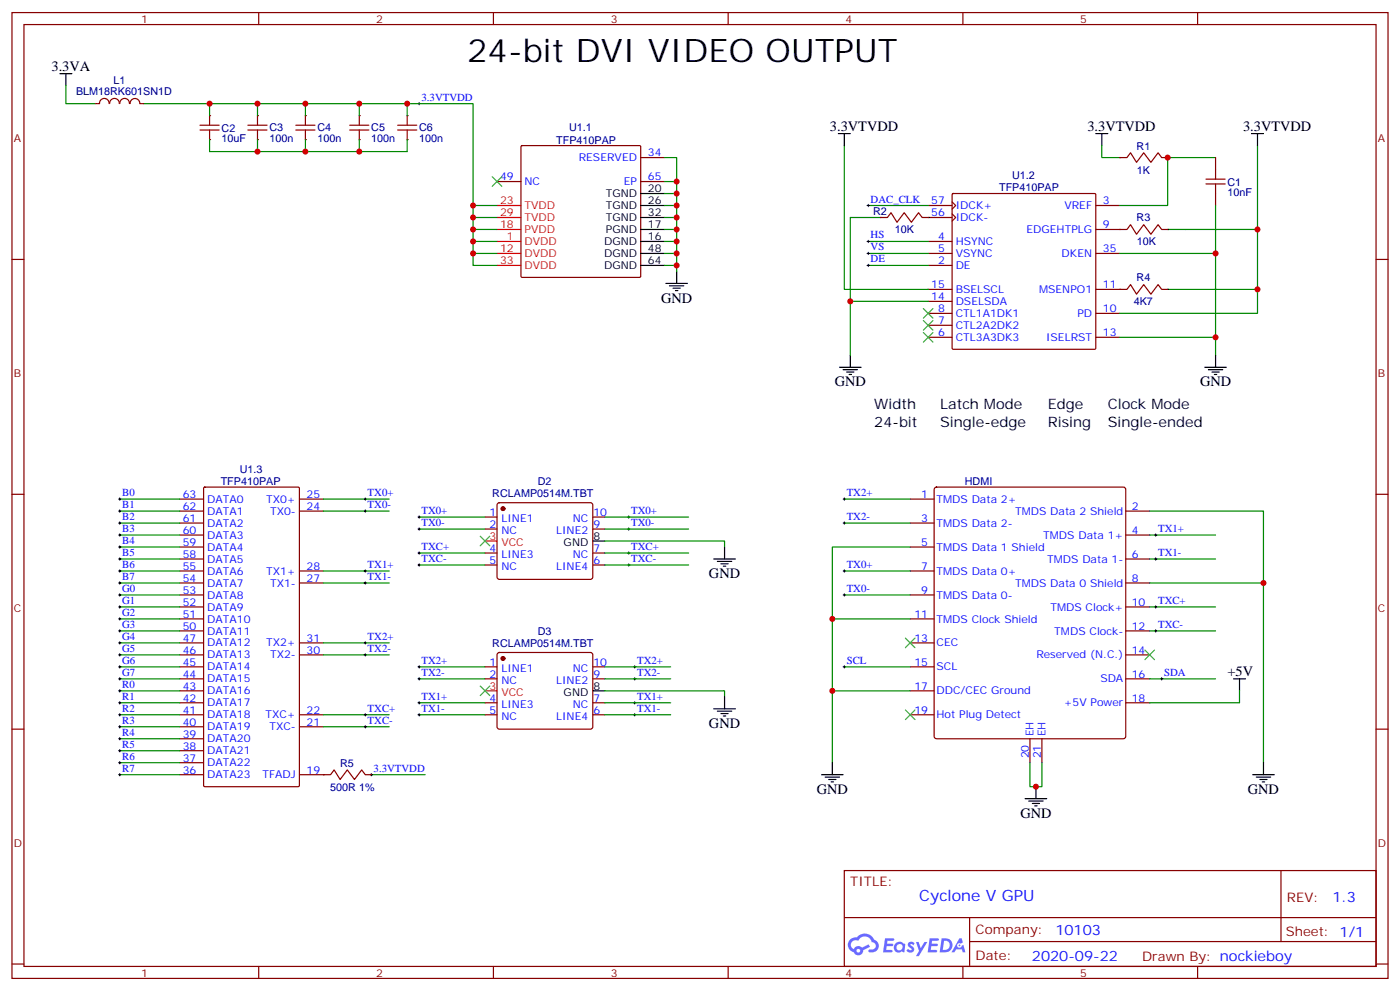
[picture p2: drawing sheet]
<svg xmlns="http://www.w3.org/2000/svg" width="412mm" height="292mm" viewBox="0 0 412 292" stroke-linecap="round" stroke-linejoin="round" font-family="sans-serif">
<g fill="none" stroke="#870000" stroke-width=".35">
<path d="M3.5 3.7h405.4v284.3h-405.4zM7.1 7.2h398.2v277.3h-398.2zM76.2 3.7v3.5M145.3 3.7v3.5M214.5 3.7v3.5M283.6 3.7v3.5M352.8 3.7v3.5M3.5 76.4h3.6M405.3 76.4h3.6M3.5 145.5h3.6M405.3 145.5h3.6M3.5 214.7h3.6"/>
<path d="M405.3 214.7h3.6M248.7 256.3h156.6v28.2h-156.6zM377.3 256.3v20.9M248.7 270.1h156.5M285.6 277.2h119.6M285.6 270.1v14.2M3.5 283.8h3.6M76.2 284.5v3.5M145.3 284.5v3.5M214.5 284.5v3.5M283.6 284.5v3.5M352.8 284.5v3.5"/>
<path d="M405.3 283.8h3.6"/>
</g>
<g fill="#5487ff">
<path d="M267.7 277.5a1.22 1.22 0 0 1 1.7 .2l-.4 .6a.47 .47 0 0 0-.3-.4 .47 .47 0 0 0-.5 .2l.1 .2a1.14 1.14 0 0 1 .8 1.8 1.14 1.14 0 0 1-1.9 0l-.2-.2 .5-.6 .7 .5a.29 .29 0 0 0 .3-.3 .29 .29 0 0 0-.2-.3 1.04 1.04 0 0 1-.6-1.7z"/>
<path d="M260.7 276.2h2.4l.3 .2-.2 .5-1.8 .1-.1 .8h1.5l.3 .4-.3 .4h-1.6l-.2 1.1h1.7l.2 .3-.2 .3-2.6 .1z"/>
<path d="M273.8 276.2h2.4l.3 .2-.1 .5-1.8 .1-.2 .8h1.6l.3 .4-.4 .4-1.6-.1-.1 1.1 1.7 .1 .2 .3-.2 .3-2.6 .1z"/>
<path d="M282.6 276.2h.7l.3 1.3-.6 .3a.69 .69 0 0 0-1 .3 .69 .69 0 0 0 .4 .9 .69 .69 0 0 0 .9-.6l.5-.2 .6 2.2h-.8l-.2-.9h-1.8l-.5 .9h-.8z"/>
<path d="M269.8 277.3h.8l.6 1.8 1.1-1.8h.9l-2.6 4.2h-.8l.9-1.5z"/>
<path d="M277.4 276.2l-.6 4.2h1.3a2.11 2.11 0 0 0 2.5-2.1 2.11 2.11 0 0 0-2.5-2.1zM278.1 277a1.39 1.39 0 0 1 1.7 1.4 1.39 1.39 0 0 1-1.8 1.2h-.3z"/>
<path d="M263.7 277.8a1.54 1.54 0 0 0-.1 2.2 1.54 1.54 0 0 0 2.2 .1l.6 .3 .3-2.3-.2-.3h-.4a1.49 1.49 0 0 0-2.4 0zM264 278.8a.94 .94 0 0 1 1.8 0 .94 .94 0 0 1-1.8 0z"/>
<path d="M250.4 276.6a2.18 2.18 0 0 0 1.1 3.7 1.44 1.44 0 0 0 1.6 .9 1.44 1.44 0 0 0 1.2-1.4l2-1.1-.5-.7-1.9 1a1.47 1.47 0 0 0-2.4 .4 1.39 1.39 0 0 1-.7-1.9 1.39 1.39 0 0 1 2-.5 2.12 2.12 0 0 1 2.2-1.3 2.12 2.12 0 0 1 1.9 1.7 1.14 1.14 0 0 1 1.1 1.4 1.14 1.14 0 0 1-1.7 .7 .43 .43 0 0 0-.5 .4 .43 .43 0 0 0 .4 .5 1.98 1.98 0 0 0 2.5-1.2 1.98 1.98 0 0 0-1.2-2.6 3.1 3.1 0 0 0-5.3-.6l-.9 .1zM252.3 279.9a.55 .55 0 0 1 1.1 0 .55 .55 0 0 1-1.1 0z"/>
<circle cx="282.6" cy="278.3" r=".26"/>
</g>
<g fill="none" stroke="#870000" stroke-width=".35">
<path d="M146.4 53.4h7.1M153.5 43l.3-.1h34.6l.3 .1v38.3l-.2 .3-34.7 .1-.3-.2zM188.7 46.4h7.1M188.7 53.4h7.1M280.5 59.4l1 1.1-1 1.1M280.5 57.1l.3-.1h41.6l.3 .1 .1 45.4-.2 .3h-41.8l-.3-.2zM329.8 46.4h2.2l1-1.4 1.8 2.8 2.1-2.8 2.1 2.8 2.1-2.8 1.1 1.4h1.8M355.2 52.7h5.7M355.2 54.2h5.7M358.1 46.4v6.3M358.1 54.2v6.3M259.3 64h2.1l1.1-1.4 1.7 2.8 2.1-2.8 2.2 2.8 2.1-2.8 1 1.4h8.9"/>
<path d="M273.4 78.1h7.1M273.4 60.5h7.1M273.4 71.1h7.1M273.4 74.6h7.1M280.5 63l1 1-1 1.1M322.8 67.6h9.2l1-1.5 1.8 2.9 2.1-2.9 2.1 2.9 2.1-2.9 1.1 1.5h1.8M322.8 60.5h7M322.8 74.6h7M273.4 99.3h7.1M273.4 95.8h7.1M273.4 92.3h7.1M273.4 85.2h7.1"/>
<path d="M273.4 88.7h7.1M322.8 85.2h9.2l1-1.4 1.8 2.8 2.1-2.8 2.1 2.8 2.1-2.8 1.1 1.4h1.8M322.8 99.3h7M322.8 92.3h7M52.9 150.5h7.1M52.9 146.9h7.1M52.9 157.5h7.1M52.9 154h7.1M60 143.6l.3-.2h27.5l.3 .2 .1 87.6-.2 .4h-27.7l-.3-.2zM88.2 150.5h7M88.2 146.9h7M142.9 152.2h3.5"/>
<path d="M142.9 155.8h3.5M146.6 148.2l.5-.2h26.8l.5 .2 .2 .5v21.2l-.2 .5-.5 .2h-26.8l-.5-.3-.2-.4v-21.2zM174.6 152.2h3.6M174.6 155.8h3.6M268.1 146.9h7.1M268.1 154h7.1M275.4 143.6l.5-.2h55l.5 .2 .2 .5v72.7l-.2 .5-.5 .2h-55l-.5-.2-.2-.5v-72.7zM331.6 150.5h7.1M331.6 157.5h7.1M52.9 171.6h7.1M52.9 168.1h7.1M52.9 178.7h7.1"/>
<path d="M52.9 175.2h7.1M52.9 164.6h7.1M52.9 161h7.1M88.2 171.6h7M88.2 168.1h7M142.9 162.8h3.5M142.9 166.3h3.5M174.6 162.8h3.6M174.6 166.3h3.6M268.1 168.1h7.1M268.1 175.2h7.1M268.1 161h7.1"/>
<path d="M331.6 171.6h7.1M331.6 178.7h7.1M331.6 164.6h7.1M52.9 192.8h7.1M52.9 189.3h7.1M52.9 199.8h7.1M52.9 196.3h7.1M52.9 185.7h7.1M52.9 182.2h7.1M88.2 192.8h7M88.2 189.3h7M142.9 199.8h3.5"/>
<path d="M142.9 196.3h3.5M146.6 192.3l.5-.2h26.8l.5 .2 .2 .5v21.2l-.2 .5-.5 .2h-26.8l-.5-.3-.2-.4v-21.2zM174.6 199.8h3.6M174.6 196.3h3.6M268.1 189.3h7.1M268.1 196.3h7.1M268.1 182.2h7.1M331.6 192.8h7.1M331.6 199.8h7.1M331.6 185.7h7.1M52.9 214h7.1M52.9 210.4h7.1"/>
<path d="M52.9 217.5h7.1M52.9 206.9h7.1M52.9 203.4h7.1M88.2 214h7M88.2 210.4h7M142.9 210.4h3.5M142.9 206.9h3.5M174.6 210.4h3.6M174.6 206.9h3.6M268.1 210.4h7.1M268.1 203.4h7.1M303.4 217.5v7"/>
<path d="M306.9 217.5v7M331.6 206.9h7.1M52.9 228.1h7.1M52.9 224.5h7.1M52.9 221h7.1M88.2 228.1h7"/>
</g>
<path d="M146.4 71.1h7.1M146.4 74.6h7.1M146.4 67.6h7.1M146.4 60.5h7.1M146.4 64h7.1M146.4 78.1h7.1M142.9 159.3h3.5M142.9 203.4h3.5" fill="none" stroke="#f00" stroke-width=".35"/>
<g fill="none" stroke="#000" stroke-width=".35">
<path d="M17.6 21.7h3.6M19.4 21.7v3.5M246.9 39.3h3.6M248.7 39.3v3.6M322.8 39.3h3.5M324.6 39.3v3.6M368.7 39.3h3.5M370.4 39.3v3.6M188.7 57h7.1M188.7 71.1h7.1M188.7 67.6h7.1M188.7 60.5h7.1"/>
<path d="M188.7 64h7.1M188.7 74.6h7.1M188.7 78.1h7.1M199.3 79.9v3.5M196.1 83.4h6.4M197.2 84.1h4.2M198.3 84.8h2.1M199 85.5h.7M247.3 108.1h6.3M248.4 108.8h4.2M249.4 109.5h2.1M250.1 110.2h.7"/>
<path d="M250.5 104.6v3.5M354.9 108.1h6.3M356 108.8h4.2M357 109.5h2.1M357.7 110.2h.7M358.1 104.6v3.5M174.6 159.3h3.6M210.3 164.6h6.3M211.3 165.3h4.2M212.4 166h2.1M213.1 166.7h.7M213.4 161v3.6"/>
<path d="M363.4 199.8h3.5M365.1 199.8v3.6M174.6 203.4h3.6M210.3 208.7h6.3M211.3 209.4h4.2M212.4 210.1h2.1M213.1 210.8h.7M213.4 205.1v3.6M242 228.1h6.4M243.1 228.8h4.2M244.1 229.5h2.1M244.8 230.2h.7"/>
<path d="M245.2 224.5v3.6M302 235.1h6.3M303 235.8h4.3M304.1 236.5h2.1M304.8 237.2h.7M305.2 231.6v3.5M369 228.1h6.4M370.1 228.8h4.2M371.1 229.5h2.1M371.8 230.2h.7M372.2 224.5v3.6"/>
</g>
<g fill="none" stroke="#008700" stroke-width=".35">
<path d="M19.4 25.2v5.3h8.8M61.7 44.6h58.2M195.8 57h3.5v22.9M195.8 46.4h3.5v10.6M195.8 53.4h3.5M248.7 42.9v42.3h24.7M324.6 42.9v3.5h5.2M358.1 46.4h-14.1v14.1h-14.2M370.4 42.9v42.3h-26.4M195.8 67.6h3.5M195.8 78.1h3.5M195.8 74.6h3.5"/>
<path d="M195.8 71.1h3.5M195.8 64h3.5M195.8 60.5h3.5M255.8 78.1h17.6M255.8 74.6h17.6M255.8 71.1h17.6M255.8 60.5h17.6M259.3 64h-8.8v24.7M329.8 74.6h28.3v30M344 67.6h26.4M358.1 60.5v14.1M273.4 88.7h-22.9v15.9"/>
<path d="M329.8 99.3h28.3M370.4 85.2v7.1h-40.6M35.3 157.5h17.6M35.3 154h17.6M35.3 146.9h17.6M35.3 150.5h17.6M95.2 146.9h19.5M95.2 150.5h19.5M123.5 155.8h19.4M123.5 152.2h19.4M178.2 159.3h35.2v1.7M178.2 155.8h24.6"/>
<path d="M178.2 152.2h24.6M248.7 154h19.4M248.7 146.9h19.4M338.7 150.5h33.5v74M338.7 157.5h19.4M35.3 178.7h17.6M35.3 175.2h17.6M35.3 164.6h17.6M35.3 161h17.6M35.3 171.6h17.6M35.3 168.1h17.6M95.2 171.6h19.5"/>
<path d="M95.2 168.1h19.5M123.5 166.3h19.4M123.5 162.8h19.4M178.2 166.3h24.6M178.2 162.8h24.6M248.7 175.2h19.4M248.7 168.1h19.4M268.1 161h-22.9v63.5M338.7 171.6h33.5M338.7 178.7h19.4M338.7 164.6h19.4M35.3 185.7h17.6"/>
<path d="M35.3 182.2h17.6M35.3 189.3h17.6M35.3 192.8h17.6M35.3 196.3h17.6M35.3 199.8h17.6M95.2 189.3h19.5M95.2 192.8h19.5M123.5 196.3h19.4M123.5 199.8h19.4M178.2 196.3h19.4M178.2 199.8h19.4M245.2 182.2h22.9"/>
<path d="M248.7 196.3h19.4M338.7 185.7h19.4M338.7 199.8h19.4M35.3 217.5h17.6M35.3 203.4h17.6M35.3 206.9h17.6M35.3 210.4h17.6M35.3 214h17.6M95.2 210.4h19.5M95.2 214h19.5M123.5 206.9h19.4M123.5 210.4h19.4"/>
<path d="M178.2 203.4h35.2v1.7M178.2 206.9h19.4M178.2 210.4h19.4M245.2 203.4h22.9M365.1 203.4v3.5h-26.4M35.3 228.1h17.6M35.3 224.5h17.6M35.3 221h17.6M109.4 228.1h15.8M303.4 224.5v7.1h3.5v-7.1"/>
</g>
<g fill="none" stroke="#000" stroke-width=".29">
<path d="M123.1 30.5h.7M123.5 30.2v.7M255.4 71.1h.7M255.4 74.6h.7M255.4 78.1h.7M255.4 60.5h.7M255.8 60.1v.8M255.8 70.7v.7M255.8 74.3v.7M255.8 77.8v.7M34.9 146.9h.7M34.9 150.5h.7"/>
<path d="M34.9 154h.7M34.9 157.5h.7M35.3 146.6v.7M35.3 150.1v.7M35.3 153.6v.7M35.3 157.2v.7M107.2 146.9h.7M107.2 150.5h.7M107.6 146.6v.7M107.6 150.1v.7M123.1 152.2h.7M123.1 155.8h.7"/>
<path d="M123.5 151.9v.7M123.5 155.4v.7M184.9 152.2h.7M184.9 155.8h.7M185.2 151.9v.7M185.2 155.4v.7M248.4 146.9h.7M248.4 154h.7M248.7 146.6v.7M248.7 153.6v.7M340.1 157.5h.7M340.4 157.2v.7"/>
<path d="M34.9 161h.7M34.9 164.6h.7M34.9 168.1h.7M34.9 171.6h.7M34.9 175.2h.7M34.9 178.7h.7M35.3 160.7v.7M35.3 164.2v.7M35.3 167.7v.8M35.3 171.3v.7M35.3 174.8v.7M35.3 178.3v.7"/>
<path d="M107.2 168.1h.7M107.2 171.6h.7M107.6 167.7v.8M107.6 171.3v.7M123.1 162.8h.7M123.1 166.3h.7M123.5 162.5v.7M123.5 166v.7M184.9 162.8h.7M184.9 166.3h.7M185.2 162.5v.7M185.2 166v.7"/>
<path d="M248.4 168.1h.7M248.4 175.2h.7M248.7 167.7v.8M248.7 174.8v.7M340.1 164.6h.7M340.1 178.7h.7M340.4 164.2v.7M340.4 178.3v.7M34.9 182.2h.7M34.9 185.7h.7M34.9 189.3h.7M34.9 192.8h.7"/>
<path d="M34.9 196.3h.7M34.9 199.8h.7M35.3 181.9v.7M35.3 185.4v.7M35.3 188.9v.7M35.3 192.4v.7M35.3 196v.7M35.3 199.5v.7M107.2 189.3h.7M107.2 192.8h.7M107.6 188.9v.7M107.6 192.4v.7"/>
<path d="M123.1 196.3h.7M123.1 199.8h.7M123.5 196v.7M123.5 199.5v.7M186.6 196.3h.7M186.6 199.8h.7M187 196v.7M187 199.5v.7M248.4 196.3h.7M248.7 196v.7M340.1 185.7h.7M340.4 185.4v.7"/>
<path d="M341.8 199.8h.7M342.2 199.5v.7M34.9 203.4h.7M34.9 206.9h.7M34.9 210.4h.7M34.9 214h.7M34.9 217.5h.7M35.3 203v.7M35.3 206.6v.7M35.3 210.1v.7M35.3 213.6v.7M35.3 217.1v.7"/>
<path d="M107.2 210.4h.7M107.2 214h.7M107.6 210.1v.7M107.6 213.6v.7M123.1 206.9h.7M123.1 210.4h.7M123.5 206.6v.7M123.5 210.1v.7M186.6 206.9h.7M186.6 210.4h.7M187 206.6v.7M187 210.1v.7"/>
<path d="M34.9 221h.7M34.9 224.5h.7M34.9 228.1h.7M35.3 220.7v.7M35.3 224.2v.7M35.3 227.7v.7M109 228.1h.7M109.4 227.7v.7"/>
</g>
<path d="M145 52l2.8 2.9M147.8 52l-2.8 2.9M272 90.8l2.8 2.9M272 94.4l2.8 2.8M272 97.9l2.8 2.8M274.8 90.8l-2.8 2.9M274.8 94.4l-2.8 2.8M274.8 97.9l-2.8 2.8M266.7 187.9l2.8 2.8M269.5 187.9l-2.8 2.8M337.3 191.4l2.8 2.8M340.1 191.4l-2.8 2.8" fill="none" stroke="#3c3" stroke-width=".35"/>
<g fill="#870000" stroke="#870000" stroke-width=".35">
<circle cx="148.2" cy="149.8" r=".53"/>
<circle cx="148.2" cy="193.9" r=".53"/>
</g>
<g fill="#000">
<circle cx="329.8" cy="46.4" r=".18"/>
<circle cx="344" cy="46.4" r=".18"/>
<circle cx="259.3" cy="64" r=".18"/>
<circle cx="273.4" cy="64" r=".18"/>
<circle cx="329.8" cy="67.6" r=".18"/>
<circle cx="344" cy="67.6" r=".18"/>
<circle cx="329.8" cy="85.2" r=".18"/>
<circle cx="344" cy="85.2" r=".18"/>
</g>
<path d="M75.8 38.3v2.8" fill="none" stroke="#a10000" stroke-width=".35"/>
<circle cx="75.8" cy="34" r=".18" fill="#870000"/>
<path d="M73 36.9h5.7M75.8 34v2.9" fill="none" stroke="#a10000" stroke-width=".35"/>
<circle cx="75.8" cy="41.1" r=".18" fill="#870000"/>
<path d="M73 38.3h5.7M90 38.3v2.8" fill="none" stroke="#a10000" stroke-width=".35"/>
<path d="M75.8 30.5v3.5M75.8 41.1v3.5" fill="none" stroke="#008700" stroke-width=".35"/>
<circle cx="90" cy="34" r=".18" fill="#870000"/>
<path d="M87.1 36.9h5.7M90 34v2.9" fill="none" stroke="#a10000" stroke-width=".35"/>
<circle cx="90" cy="41.1" r=".18" fill="#870000"/>
<path d="M87.1 38.3h5.7M105.8 38.3v2.8" fill="none" stroke="#a10000" stroke-width=".35"/>
<circle cx="105.8" cy="34" r=".18" fill="#870000"/>
<path d="M103 36.9h5.7M105.8 34v2.9" fill="none" stroke="#a10000" stroke-width=".35"/>
<circle cx="105.8" cy="41.1" r=".18" fill="#870000"/>
<path d="M103 38.3h5.7M119.9 38.3v2.8" fill="none" stroke="#a10000" stroke-width=".35"/>
<circle cx="119.9" cy="34" r=".18" fill="#870000"/>
<path d="M117.1 36.9h5.7M119.9 34v2.9" fill="none" stroke="#a10000" stroke-width=".35"/>
<circle cx="119.9" cy="41.1" r=".18" fill="#870000"/>
<path d="M58.9 36.9h5.7M117.1 38.3h5.7" fill="none" stroke="#a10000" stroke-width=".35"/>
<path d="M42.3 30.5h97v33.5h7.1M90 30.5v3.5M105.8 30.5v3.5M119.9 30.5v3.5M90 41.1v3.5M105.8 41.1v3.5M119.9 41.1v3.5M139.3 60.5h7.1" fill="none" stroke="#008700" stroke-width=".35"/>
<g fill="#000">
<circle cx="95.3" cy="228.1" r=".18"/>
<circle cx="109.4" cy="228.1" r=".18"/>
</g>
<path d="M95.2 228.1h2.2l1-1.4 1.8 2.8 2.1-2.8 2.1 2.8 2.1-2.8 1.1 1.4h1.8" fill="none" stroke="#870000" stroke-width=".35"/>
<path d="M141.5 157.9l2.8 2.8M144.3 157.9l-2.8 2.8M141.5 202l2.8 2.8M144.3 202l-2.8 2.8M266.7 209l2.8 2.8M269.5 209l-2.8 2.8" fill="none" stroke="#3c3" stroke-width=".35"/>
<circle cx="61.7" cy="34" r=".18" fill="#870000"/>
<path d="M58.9 38.3h5.7M61.7 38.3v2.8" fill="none" stroke="#a10000" stroke-width=".35"/>
<circle cx="61.7" cy="41.1" r=".18" fill="#870000"/>
<path d="M61.7 34v2.9" fill="none" stroke="#a10000" stroke-width=".35"/>
<path d="M61.7 30.5v3.5M61.7 41.1v3.5M139.3 64v14.1h7.1M139.3 74.6h7.1M139.3 71.1h7.1M139.3 67.6h7.1" fill="none" stroke="#008700" stroke-width=".35"/>
<path d="M32.1 30.5a1.41 1.41 0 0 0-1.4-1.5 1.41 1.41 0 0 0-1.4 1.5h-1.1M32.3 30.5a1.41 1.41 0 0 1 1.4-1.5 1.41 1.41 0 0 1 1.4 1.5M35.3 30.5a1.41 1.41 0 0 1 1.4-1.5 1.41 1.41 0 0 1 1.4 1.5M38.3 30.5a1.41 1.41 0 0 1 1.5-1.5 1.41 1.41 0 0 1 1.4 1.5M41.3 30.5h1" fill="none" stroke="#870000" stroke-width=".35"/>
<g fill="#c00">
<circle cx="305.2" cy="231.6" r=".88"/>
<circle cx="372.2" cy="171.6" r=".88"/>
<circle cx="245.2" cy="182.2" r=".88"/>
<circle cx="245.2" cy="203.4" r=".88"/>
<circle cx="199.3" cy="78.1" r=".88"/>
<circle cx="199.3" cy="74.6" r=".88"/>
<circle cx="199.3" cy="71.1" r=".88"/>
<circle cx="199.3" cy="67.6" r=".88"/>
<circle cx="199.3" cy="64" r=".88"/>
<circle cx="199.3" cy="60.5" r=".88"/>
<circle cx="250.5" cy="88.7" r=".88"/>
<circle cx="358.1" cy="99.3" r=".88"/>
<circle cx="370.4" cy="85.2" r=".88"/>
<circle cx="199.3" cy="57" r=".88"/>
<circle cx="199.3" cy="53.4" r=".88"/>
<circle cx="358.1" cy="74.6" r=".88"/>
<circle cx="344" cy="46.4" r=".88"/>
<circle cx="75.8" cy="44.6" r=".88"/>
<circle cx="105.8" cy="44.6" r=".88"/>
<circle cx="90" cy="44.6" r=".88"/>
<circle cx="370.4" cy="67.6" r=".88"/>
<circle cx="139.3" cy="60.5" r=".88"/>
<circle cx="119.9" cy="30.5" r=".88"/>
<circle cx="105.8" cy="30.5" r=".88"/>
<circle cx="90" cy="30.5" r=".88"/>
<circle cx="75.8" cy="30.5" r=".88"/>
<circle cx="61.7" cy="30.5" r=".88"/>
<circle cx="139.3" cy="64" r=".88"/>
<circle cx="139.3" cy="74.6" r=".88"/>
<circle cx="139.3" cy="71.1" r=".88"/>
<circle cx="139.3" cy="67.6" r=".88"/>
</g>
<text font-size="9.5" x="137.6" y="18.2">24-bit DVI VIDEO OUTPUT</text>
<text font-size="4.6" fill="#00f" x="270.8" y="265.3">Cyclone V GPU</text>
<g font-size="4.2">
<text x="15.2" y="21">3.3VA</text>
<text x="244.5" y="38.6">3.3VTVDD</text>
<text x="320.3" y="38.6">3.3VTVDD</text>
<text x="366.2" y="38.6">3.3VTVDD</text>
<text x="194.7" y="89.1">GND</text>
<text x="245.9" y="113.8">GND</text>
<text x="353.5" y="113.8">GND</text>
<text x="257.5" y="125.8">24-bit</text>
<text x="257.5" y="120.5">Width</text>
<text x="276.9" y="125.8">Single-edge</text>
<text x="276.9" y="120.5">Latch Mode</text>
<text x="308.7" y="125.8">Rising</text>
<text x="308.7" y="120.5">Edge</text>
<text x="326.3" y="125.8">Single-ended</text>
<text x="326.3" y="120.5">Clock Mode</text>
<text x="208.8" y="170.2">GND</text>
<text x="361.6" y="199.1">+5V</text>
<text x="208.8" y="214.3">GND</text>
<text x="240.6" y="233.7">GND</text>
<text x="367.6" y="233.7">GND</text>
<text x="300.6" y="240.8">GND</text>
</g>
<g font-size="4.2" fill="#00f">
<text x="392.5" y="265.6">1.3</text>
<text x="310.9" y="275.1">10103</text>
<text x="304" y="282.9">2020-09-22</text>
</g>
<g font-size="3.9" fill="#800">
<text x="250.5" y="260.9">TITLE:</text>
<text x="379.1" y="265.6">REV:</text>
<text x="287.4" y="275.1">Company:</text>
<text x="378.7" y="275.7">Sheet: 1/1</text>
<text x="287.4" y="282.8">Date:</text>
<text x="336.4" y="282.8">Drawn By: nockieboy</text>
</g>
<g font-size="3.2" fill="#800">
<text x="41.6" y="6.7">1</text>
<text x="110.8" y="6.7">2</text>
<text x="179.9" y="6.7">3</text>
<text x="249.1" y="6.7">4</text>
<text x="318.2" y="6.7">5</text>
<text x="4.1" y="41.8">A</text>
<text x="405.9" y="41.8">A</text>
<text x="4.1" y="110.9">B</text>
<text x="405.9" y="110.9">B</text>
<text x="4.1" y="180.1">C</text>
<text x="405.9" y="180.1">C</text>
<text x="4.1" y="249.2">D</text>
<text x="405.9" y="249.2">D</text>
<text x="41.6" y="287.5">1</text>
<text x="110.8" y="287.5">2</text>
<text x="179.9" y="287.5">3</text>
<text x="249.1" y="287.5">4</text>
<text x="318.2" y="287.5">5</text>
</g>
<g font-size="3.2" fill="#000080">
<text x="22.4" y="28.1">BLM18RK601SN1D</text>
<text x="33.4" y="24.7">L1</text>
<text x="65.3" y="41.9">10uF</text>
<text x="65.3" y="38.7">C2</text>
<text x="79.4" y="41.8">100n</text>
<text x="79.4" y="38.6">C3</text>
<text x="93.5" y="41.8">100n</text>
<text x="93.5" y="38.6">C4</text>
<text x="109.4" y="41.8">100n</text>
<text x="109.4" y="38.6">C5</text>
<text x="123.5" y="41.8">100n</text>
<text x="123.5" y="38.6">C6</text>
<text x="167.6" y="38.6">U1.1</text>
<text x="163.8" y="42.3">TFP410PAP</text>
<text x="334.8" y="44">R1</text>
<text x="298.1" y="52.7">U1.2</text>
<text x="334.9" y="51.1">1K</text>
<text x="294.3" y="56.4">TFP410PAP</text>
<text x="361.6" y="57.7">10nF</text>
<text x="361.6" y="54.6">C1</text>
<text x="257.2" y="63.4">R2</text>
<text x="334.8" y="65.2">R3</text>
<text x="263.6" y="68.7">10K</text>
<text x="334.9" y="72.3">10K</text>
<text x="334.8" y="82.8">R4</text>
<text x="334" y="89.9">4K7</text>
<text x="65" y="142.8">TFP410PAP</text>
<text x="70.6" y="139.2">U1.3</text>
<text x="158.4" y="142.8">D2</text>
<text x="284.2" y="142.8">HDMI</text>
<text x="145" y="146.3">RCLAMP0514M.TBT</text>
<text x="145" y="190.4">RCLAMP0514M.TBT</text>
<text x="158.4" y="186.9">D3</text>
<text x="100.2" y="225.7">R5</text>
<text x="97.3" y="232.8">500R 1%</text>
</g>
<g font-size="3.2" fill="#00f">
<text x="124.2" y="29.6">3.3VTVDD</text>
<text x="170.5" y="47.4">RESERVED</text>
<text x="190.9" y="46">34</text>
<text x="147.3" y="53.1">49</text>
<text x="190.9" y="53.1">65</text>
<text x="154.5" y="54.5">NC</text>
<text x="183.8" y="54.5">EP</text>
<text x="256.5" y="59.6">DAC_CLK</text>
<text x="274.3" y="63.7">56</text>
<text x="274.3" y="60.1">57</text>
<text x="281.5" y="65.1">IDCK-</text>
<text x="281.5" y="61.6">IDCK+</text>
<text x="313.5" y="61.6">VREF</text>
<text x="324.9" y="60.1">3</text>
<text x="256.5" y="70.2">HS</text>
<text x="276.3" y="70.7">4</text>
<text x="302.3" y="68.6">EDGEHTPLG</text>
<text x="324.9" y="67.2">9</text>
<text x="256.5" y="73.7">VS</text>
<text x="256.5" y="77.3">DE</text>
<text x="276.3" y="77.8">2</text>
<text x="276.3" y="74.3">5</text>
<text x="281.5" y="72.1">HSYNC</text>
<text x="281.5" y="75.7">VSYNC</text>
<text x="312.7" y="75.7">DKEN</text>
<text x="324.9" y="74.3">35</text>
<text x="281.5" y="79.2">DE</text>
<text x="274.3" y="88.4">14</text>
<text x="274.3" y="84.8">15</text>
<text x="281.5" y="89.8">DSELSDA</text>
<text x="281.5" y="86.3">BSELSCL</text>
<text x="306.1" y="86.3">MSENPO1</text>
<text x="324.9" y="84.8">11</text>
<text x="276.3" y="95.4">7</text>
<text x="276.3" y="91.9">8</text>
<text x="281.5" y="93.3">CTL1A1DK1</text>
<text x="317.4" y="93.3">PD</text>
<text x="324.9" y="91.9">10</text>
<text x="276.3" y="99">6</text>
<text x="281.5" y="100.4">CTL3A3DK3</text>
<text x="281.5" y="96.8">CTL2A2DK2</text>
<text x="308.1" y="100.4">ISELRST</text>
<text x="324.9" y="99">13</text>
<text x="36" y="146">B0</text>
<text x="36" y="149.6">B1</text>
<text x="53.8" y="146.6">63</text>
<text x="61" y="148">DATA0</text>
<text x="78.4" y="148">TX0+</text>
<text x="90.3" y="146.6">25</text>
<text x="108.3" y="146">TX0+</text>
<text x="108.3" y="149.6">TX0-</text>
<text x="249.4" y="146">TX2+</text>
<text x="271.4" y="146.6">1</text>
<text x="275.9" y="148">TMDS Data 2+</text>
<text x="36" y="153.1">B2</text>
<text x="53.8" y="153.6">61</text>
<text x="53.8" y="150.1">62</text>
<text x="61" y="155">DATA2</text>
<text x="61" y="151.5">DATA1</text>
<text x="79.5" y="151.5">TX0-</text>
<text x="90.3" y="150.1">24</text>
<text x="124.2" y="151.3">TX0+</text>
<text x="124.2" y="154.9">TX0-</text>
<text x="144.2" y="151.9">1</text>
<text x="144.2" y="155.4">2</text>
<text x="147.7" y="153.6">LINE1</text>
<text x="168.7" y="153.6">NC</text>
<text x="174.8" y="155.4">9</text>
<text x="174.8" y="151.9">10</text>
<text x="185.9" y="151.3">TX0+</text>
<text x="185.9" y="154.9">TX0-</text>
<text x="249.4" y="153.1">TX2-</text>
<text x="271.4" y="153.6">3</text>
<text x="275.9" y="155">TMDS Data 2-</text>
<text x="299" y="151.5">TMDS Data 2 Shield</text>
<text x="333.4" y="150.1">2</text>
<text x="36" y="156.6">B3</text>
<text x="36" y="160.2">B4</text>
<text x="53.8" y="160.7">59</text>
<text x="53.8" y="157.2">60</text>
<text x="61" y="158.6">DATA3</text>
<text x="124.2" y="161.9">TXC+</text>
<text x="147.7" y="157.2">NC</text>
<text x="163.8" y="157.2">LINE2</text>
<text x="185.9" y="161.9">TXC+</text>
<text x="271.4" y="160.7">5</text>
<text x="307.3" y="158.6">TMDS Data 1+</text>
<text x="333.4" y="157.2">4</text>
<text x="341.1" y="156.6">TX1+</text>
<text x="36" y="163.7">B5</text>
<text x="36" y="167.2">B6</text>
<text x="53.8" y="167.7">55</text>
<text x="53.8" y="164.2">58</text>
<text x="61" y="165.6">DATA5</text>
<text x="61" y="162.1">DATA4</text>
<text x="90.3" y="167.7">28</text>
<text x="108.3" y="167.2">TX1+</text>
<text x="124.2" y="165.5">TXC-</text>
<text x="144.2" y="162.5">4</text>
<text x="144.2" y="166">5</text>
<text x="147.7" y="164.2">LINE3</text>
<text x="147.7" y="167.7">NC</text>
<text x="163.8" y="167.7">LINE4</text>
<text x="168.7" y="164.2">NC</text>
<text x="174.8" y="166">6</text>
<text x="174.8" y="162.5">7</text>
<text x="185.9" y="165.5">TXC-</text>
<text x="249.4" y="167.2">TX0+</text>
<text x="271.4" y="167.7">7</text>
<text x="275.9" y="162.1">TMDS Data 1 Shield</text>
<text x="308.5" y="165.6">TMDS Data 1-</text>
<text x="333.4" y="164.2">6</text>
<text x="341.1" y="163.7">TX1-</text>
<text x="36" y="170.7">B7</text>
<text x="53.8" y="171.3">54</text>
<text x="61" y="172.7">DATA7</text>
<text x="61" y="169.2">DATA6</text>
<text x="78.4" y="169.2">TX1+</text>
<text x="79.5" y="172.7">TX1-</text>
<text x="90.3" y="171.3">27</text>
<text x="108.3" y="170.7">TX1-</text>
<text x="275.9" y="169.2">TMDS Data 0+</text>
<text x="299" y="172.7">TMDS Data 0 Shield</text>
<text x="333.4" y="171.3">8</text>
<text x="36" y="174.3">G0</text>
<text x="36" y="177.8">G1</text>
<text x="53.8" y="178.3">52</text>
<text x="53.8" y="174.8">53</text>
<text x="61" y="179.7">DATA9</text>
<text x="61" y="176.2">DATA8</text>
<text x="249.4" y="174.3">TX0-</text>
<text x="271.4" y="174.8">9</text>
<text x="275.9" y="176.2">TMDS Data 0-</text>
<text x="309.4" y="179.7">TMDS Clock+</text>
<text x="333.4" y="178.3">10</text>
<text x="341.1" y="177.8">TXC+</text>
<text x="36" y="181.3">G2</text>
<text x="36" y="184.9">G3</text>
<text x="53.8" y="185.4">50</text>
<text x="53.8" y="181.9">51</text>
<text x="61" y="183.3">DATA10</text>
<text x="269.4" y="181.9">11</text>
<text x="275.9" y="183.3">TMDS Clock Shield</text>
<text x="333.4" y="185.4">12</text>
<text x="341.1" y="184.9">TXC-</text>
<text x="36" y="188.4">G4</text>
<text x="36" y="191.9">G5</text>
<text x="53.8" y="188.9">47</text>
<text x="61" y="190.3">DATA12</text>
<text x="61" y="186.8">DATA11</text>
<text x="78.4" y="190.3">TX2+</text>
<text x="90.3" y="188.9">31</text>
<text x="108.3" y="188.4">TX2+</text>
<text x="108.3" y="191.9">TX2-</text>
<text x="269.4" y="188.9">13</text>
<text x="275.9" y="190.3">CEC</text>
<text x="310.6" y="186.8">TMDS Clock-</text>
<text x="36" y="195.4">G6</text>
<text x="53.8" y="196">45</text>
<text x="53.8" y="192.4">46</text>
<text x="61" y="197.4">DATA14</text>
<text x="61" y="193.9">DATA13</text>
<text x="79.5" y="193.9">TX2-</text>
<text x="90.3" y="192.4">30</text>
<text x="124.2" y="195.4">TX2+</text>
<text x="144.2" y="196">1</text>
<text x="147.7" y="197.7">LINE1</text>
<text x="168.7" y="197.7">NC</text>
<text x="174.8" y="196">10</text>
<text x="187.7" y="195.4">TX2+</text>
<text x="249.4" y="195.4">SCL</text>
<text x="269.4" y="196">15</text>
<text x="275.9" y="197.4">SCL</text>
<text x="305.3" y="193.9">Reserved (N.C.)</text>
<text x="333.4" y="192.4">14</text>
<text x="36" y="202.5">R0</text>
<text x="36" y="199">G7</text>
<text x="53.8" y="203">43</text>
<text x="53.8" y="199.5">44</text>
<text x="61" y="200.9">DATA15</text>
<text x="124.2" y="199">TX2-</text>
<text x="144.2" y="199.5">2</text>
<text x="147.7" y="201.3">NC</text>
<text x="163.8" y="201.3">LINE2</text>
<text x="174.8" y="199.5">9</text>
<text x="187.7" y="199">TX2-</text>
<text x="269.4" y="203">17</text>
<text x="324.1" y="200.9">SDA</text>
<text x="333.4" y="199.5">16</text>
<text x="342.9" y="199">SDA</text>
<text x="36" y="206">R1</text>
<text x="36" y="209.6">R2</text>
<text x="53.8" y="206.6">42</text>
<text x="61" y="208">DATA17</text>
<text x="61" y="204.4">DATA16</text>
<text x="108.3" y="209.6">TXC+</text>
<text x="124.2" y="206">TX1+</text>
<text x="124.2" y="209.6">TX1-</text>
<text x="144.2" y="206.6">4</text>
<text x="147.7" y="208.3">LINE3</text>
<text x="168.7" y="208.3">NC</text>
<text x="174.8" y="206.6">7</text>
<text x="187.7" y="206">TX1+</text>
<text x="187.7" y="209.6">TX1-</text>
<text x="275.9" y="204.4">DDC/CEC Ground</text>
<text x="313.3" y="208">+5V Power</text>
<text x="333.4" y="206.6">18</text>
<text x="36" y="213.1">R3</text>
<text x="53.8" y="213.6">40</text>
<text x="53.8" y="210.1">41</text>
<text x="61" y="215">DATA19</text>
<text x="61" y="211.5">DATA18</text>
<text x="78.2" y="211.5">TXC+</text>
<text x="79.3" y="215">TXC-</text>
<text x="90.3" y="213.6">21</text>
<text x="90.3" y="210.1">22</text>
<text x="108.3" y="213.1">TXC-</text>
<text x="144.2" y="210.1">5</text>
<text x="147.7" y="211.8">NC</text>
<text x="163.8" y="211.8">LINE4</text>
<text x="174.8" y="210.1">6</text>
<text x="269.4" y="210.1">19</text>
<text x="275.9" y="211.5">Hot Plug Detect</text>
<text x="36" y="216.6">R4</text>
<text x="36" y="220.1">R5</text>
<text x="53.8" y="220.7">38</text>
<text x="53.8" y="217.1">39</text>
<text x="61" y="218.5">DATA20</text>
<text x="304.4" y="216.8" transform="rotate(-90 304.4 216.8)">EH</text>
<text x="308" y="216.8" transform="rotate(-90 308 216.8)">EH</text>
<text x="36" y="223.7">R6</text>
<text x="36" y="227.2">R7</text>
<text x="53.8" y="227.7">36</text>
<text x="53.8" y="224.2">37</text>
<text x="61" y="225.6">DATA22</text>
<text x="61" y="222.1">DATA21</text>
<text x="90.3" y="227.7">19</text>
<text x="110.1" y="227.2">3.3VTVDD</text>
<text x="303" y="223.3" transform="rotate(-90 303 223.3)">20</text>
<text x="306.6" y="223.3" transform="rotate(-90 306.6 223.3)">21</text>
<text x="61" y="229.1">DATA23</text>
<text x="77.3" y="229.1">TFADJ</text>
</g>
<g font-size="3.2">
<text x="178.4" y="58">TGND</text>
<text x="190.9" y="56.6">20</text>
<text x="178.4" y="61.6">TGND</text>
<text x="178.4" y="65.1">TGND</text>
<text x="190.9" y="60.1">26</text>
<text x="190.9" y="63.7">32</text>
<text x="178.5" y="68.6">PGND</text>
<text x="190.9" y="70.7">16</text>
<text x="190.9" y="67.2">17</text>
<text x="178" y="72.1">DGND</text>
<text x="178" y="75.7">DGND</text>
<text x="190.9" y="74.3">48</text>
<text x="190.9" y="77.8">64</text>
<text x="178" y="79.2">DGND</text>
<text x="166" y="160.7">GND</text>
<text x="174.8" y="158.9">8</text>
<text x="174.8" y="203">8</text>
<text x="166" y="204.8">GND</text>
</g>
<g font-size="3.2" fill="#f00">
<text x="147.3" y="60.1">23</text>
<text x="147.3" y="63.7">29</text>
<text x="154.5" y="61.6">TVDD</text>
<text x="154.5" y="65.1">TVDD</text>
<text x="147.3" y="67.2">18</text>
<text x="149.3" y="70.7">1</text>
<text x="154.5" y="68.6">PVDD</text>
<text x="147.3" y="74.3">12</text>
<text x="147.3" y="77.8">33</text>
<text x="154.5" y="72.1">DVDD</text>
<text x="154.5" y="75.7">DVDD</text>
<text x="154.5" y="79.2">DVDD</text>
<text x="144.2" y="158.9">3</text>
<text x="147.7" y="160.7">VCC</text>
<text x="144.2" y="203">3</text>
<text x="147.7" y="204.8">VCC</text>
</g>
</svg>
